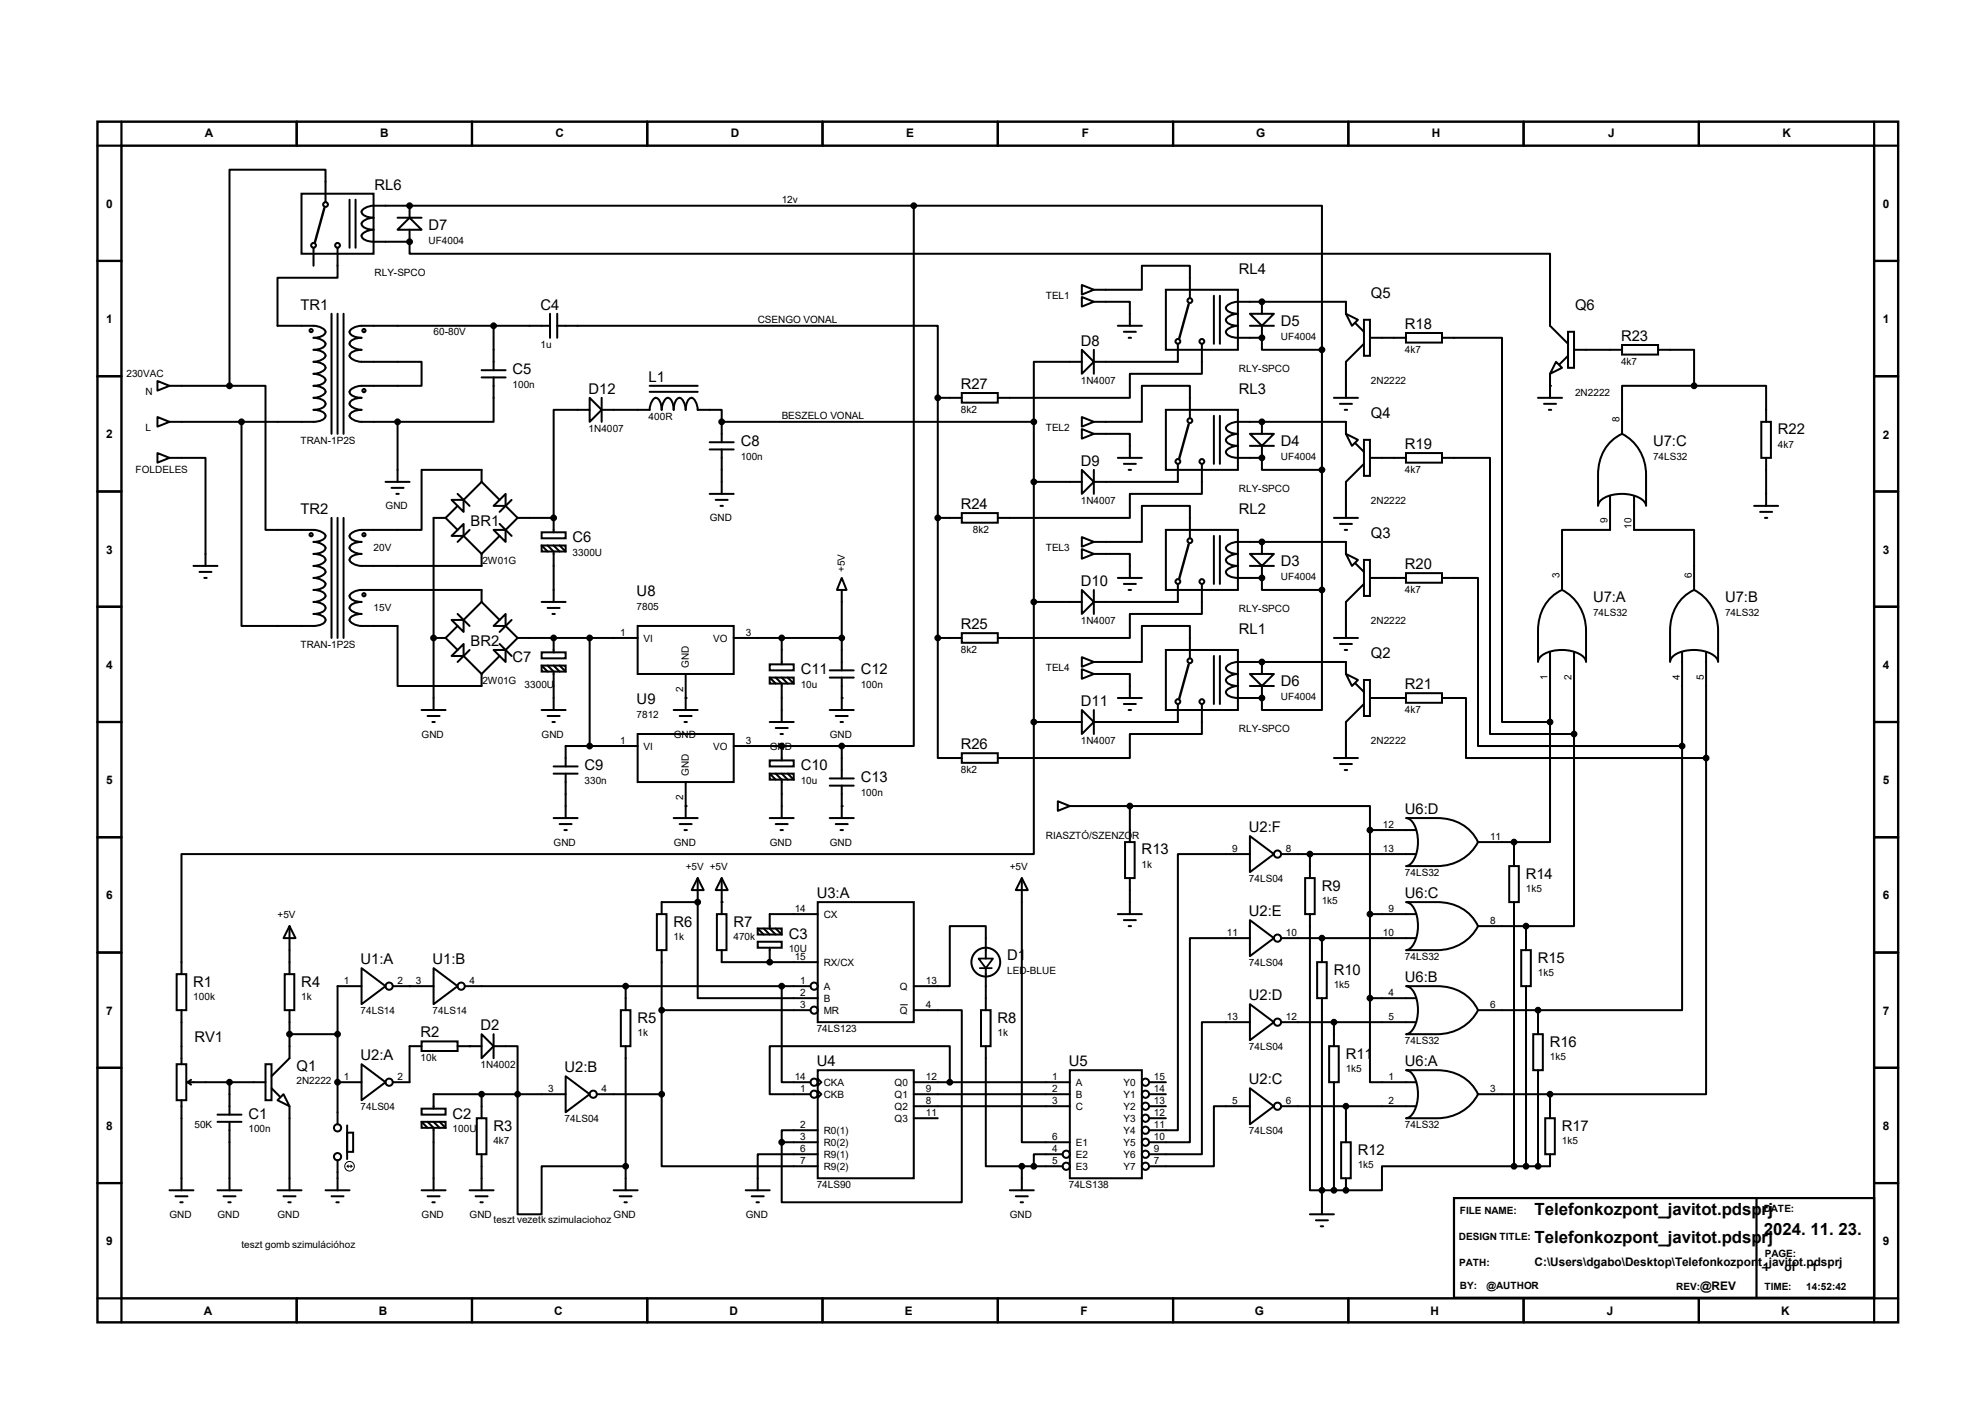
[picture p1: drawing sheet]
<svg xmlns="http://www.w3.org/2000/svg" width="420mm" height="297mm" viewBox="0 0 420 297" stroke-linecap="round" stroke-linejoin="round" font-family="sans-serif">
<path d="M20.6 25.7h381v254h-381zM25.7 30.8h370.8v243.9h-370.8zM68.6 44l-2 7.4M251.5 64.3l-2 7.4M251.5 89.7l-2 7.4M251.5 115.1l-2 7.4M251.5 140.5l-2 7.4" fill="none" stroke="#000" stroke-width=".51"/>
<g fill="none" stroke="#000" stroke-width=".47">
<path d="M25.7 25.7v5.1h-5.1M62.8 25.7v5.1M99.9 25.7v5.1M136.9 25.7v5.1M174 25.7v5.1M211.1 25.7v5.1M248.2 25.7v5.1M285.3 25.7v5.1M322.4 25.7v5.1M359.5 25.7v5.1M396.5 25.7v5.1h5.1M20.6 55.2h5.1"/>
<path d="M396.5 55.2h5.1M20.6 79.6h5.1M396.5 79.6h5.1M20.6 104h5.1M396.5 104h5.1M20.6 128.4h5.1M396.5 128.4h5.1M20.6 152.7h5.1M396.5 152.7h5.1M20.6 177.1h5.1M396.5 177.1h5.1M20.6 201.5h5.1"/>
<path d="M396.5 201.5h5.1M20.6 225.9h5.1M396.5 225.9h5.1M20.6 250.3h5.1M307.6 253.4h88.9v21.1h-88.9zM371.6 253.4v21.1M396.5 250.3h5.1M20.6 274.7h5.1v5M62.8 274.7v5M99.9 274.7v5M136.9 274.7v5M174 274.7v5"/>
<path d="M211.1 274.7v5M248.2 274.7v5M285.3 274.7v5M322.4 274.7v5M359.5 274.7v5M401.6 274.7h-5.1v5"/>
</g>
<g fill="none" stroke="#000" stroke-width=".42">
<path d="M63.8 41h15.2v12.7h-15.2zM66.3 52.4v3.8M68.9 42.8v-6.9h-20.3v45.7M71.4 52.4v6.4h-12.7v10.1h7.6a2.69 2.69 0 0 1 2.6 1.3 2.31 2.31 0 0 1-2.6 1.3 2.69 2.69 0 0 1 2.6 1.2 2.31 2.31 0 0 1-2.6 1.3 2.31 2.31 0 0 1 2.6 1.3 2.69 2.69 0 0 1-2.6 1.2 2.31 2.31 0 0 1 2.6 1.3 2.69 2.69 0 0 1-2.6 1.3 2.69 2.69 0 0 1 2.6 1.2 2.31 2.31 0 0 1-2.6 1.3 2.31 2.31 0 0 1 2.6 1.3 2.69 2.69 0 0 1-2.6 1.3 2.31 2.31 0 0 1 2.6 1.2 2.31 2.31 0 0 1-2.6 1.3 2.31 2.31 0 0 1 2.6 1.3 2.31 2.31 0 0 1-2.6 1.2h-30.4M74 42.2v10.2M75.2 42.2v10.2M84.1 46.1h5.1M86.7 46.1l2.5 2.5h-5.1zM86.7 51.1v2.6h241.3v15.2l3.8 3.8M86.7 43.5v2.6M86.7 48.6v2.5M193.3 43.5h86.4v30.5"/>
<path d="M193.3 43.5v114.3h-15.2M193.3 43.5h-114.3a2.69 2.69 0 0 0-2.5 1.3 2.31 2.31 0 0 0 2.5 1.3 2.69 2.69 0 0 0-2.5 1.2 2.31 2.31 0 0 0 2.5 1.3 2.69 2.69 0 0 0-2.5 1.3 2.31 2.31 0 0 0 2.5 1.2h7.7M70.1 66.4v25.4M71.4 66.4v25.4M72.7 66.4v25.4M101.9 79.8h5.1M101.9 78.3h5.1M104.4 79.8v9.4h-20.3M104.4 68.9v9.4M116.4 68.9h-39.9a2.69 2.69 0 0 0-2.5 1.3 2.31 2.31 0 0 0 2.5 1.3 2.31 2.31 0 0 0-2.5 1.2 2.69 2.69 0 0 0 2.5 1.3 2.31 2.31 0 0 0-2.5 1.3 2.69 2.69 0 0 0 2.5 1.2h12.7v5.1h-12.7a2.69 2.69 0 0 0-2.5 1.3 2.31 2.31 0 0 0 2.5 1.3 2.31 2.31 0 0 0-2.5 1.2 2.69 2.69 0 0 0 2.5 1.3 2.31 2.31 0 0 0-2.5 1.3 2.69 2.69 0 0 0 2.5 1.2h7.6M116.4 66.4v5.1M117.9 68.9h80.5v15.3"/>
<path d="M117.9 66.4v5.1M228.9 74l2.5 2.5-2.5 2.6zM228.9 60.3l2.5 1-2.5 1zM228.9 62.8l2.5 1-2.5 1.1zM228.9 76.5h-10.2v12.7M231.4 61.3h10.2v-5.1h10.2v6.9M231.4 63.8h7.7v5.1M231.4 74v5.1M236.5 68.9h5.1M237.8 70.2h2.5M238.8 71.5h.5M246.7 61.3h15.2v12.7h-15.2z"/>
<path d="M249.2 72.7v3.8h-17.8M254.3 72.7v6.4h-15.2v5.1h-28M256.8 62.6v10.1M258.1 62.6v10.1M264.5 66.4h5l-2.5 2.5zM264.5 68.9h5M267 71.5v2.5h12.7M267 63.8v2.6M267 68.9v2.6M279.7 74v50.8M284.8 66.4l2.5 1.2-1.3 1.3zM284.8 66.4v-2.6h-22.9a2.69 2.69 0 0 0-2.5 1.3 2.31 2.31 0 0 0 2.5 1.3 2.69 2.69 0 0 0-2.5 1.2 2.31 2.31 0 0 0 2.5 1.3 2.69 2.69 0 0 0-2.5 1.3 2.31 2.31 0 0 0 2.5 1.3h5.1"/>
<path d="M286.8 68.4l1.8 1.8M288.6 67.6h1.3v7.7h-1.3zM288.6 72.7l-3.8 3.8v7.7M289.9 71.5h7.6M297.5 70.4h7.6v2.1h-7.6zM305.1 71.5h12.7v81.2h10.2M328 79.1v5.1M329.2 76.5l1.3 1.3-2.5 1.3zM331.8 70.2h1.2v7.6h-1.2zM331.8 75.3l-1.8 1.7M333 74h10.2M343.2 73h7.6v2h-7.6z"/>
<path d="M350.8 74h7.6v7.6M33.3 80.6l2.6 1-2.6 1zM33.3 95.8l2.6 1.1-2.6 1zM33.3 88.2l2.6 1-2.6 1.1zM35.9 96.9h7.6v22.8M35.9 81.6h12.7M48.6 81.6h7.6v30.5h10.1a2.69 2.69 0 0 1 2.6 1.3 2.31 2.31 0 0 1-2.6 1.2 2.69 2.69 0 0 1 2.6 1.3 2.31 2.31 0 0 1-2.6 1.3 2.31 2.31 0 0 1 2.6 1.2 2.69 2.69 0 0 1-2.6 1.3 2.31 2.31 0 0 1 2.6 1.3 2.69 2.69 0 0 1-2.6 1.3 2.69 2.69 0 0 1 2.6 1.2 2.31 2.31 0 0 1-2.6 1.3 2.31 2.31 0 0 1 2.6 1.3 2.69 2.69 0 0 1-2.6 1.2 2.31 2.31 0 0 1 2.6 1.3 2.31 2.31 0 0 1-2.6 1.3 2.31 2.31 0 0 1 2.6 1.2 2.31 2.31 0 0 1-2.6 1.3h-15.2v-43.2M84.1 89.2v12.7M124.8 84.2l2.5 2.5-2.5 2.5zM124.8 86.7h-7.7v22.9M127.3 86.7h10.2a2.69 2.69 0 0 1 1.2-2.5 2.31 2.31 0 0 1 1.3 2.5 2.69 2.69 0 0 1 1.3-2.5 2.31 2.31 0 0 1 1.2 2.5 2.31 2.31 0 0 1 1.3-2.5 2.69 2.69 0 0 1 1.3 2.5 2.31 2.31 0 0 1 1.2-2.5 2.69 2.69 0 0 1 1.3 2.5h5.1v2.5M127.3 84.2v5"/>
<path d="M137.5 81.6h10.1M137.5 82.9h10.1M150.2 95.1h5M150.2 93.6h5M152.7 89.2h66M152.7 89.2v4.4M152.7 95.1v9.4M198.4 84.2v50.8M198.4 84.2h5.1M203.5 83.1h7.6v2.1h-7.6zM218.7 89.2v63.5M228.9 99.4l2.5 2.5-2.5 2.6z"/>
<path d="M228.9 88.2l2.5 1-2.5 1.1zM228.9 90.8l2.5 1-2.5 1zM231.4 91.8h7.7v5.1M231.4 99.4v5.1M236.5 96.9h5.1M237.8 98.1h2.5M238.8 99.4h.5M246.7 86.7h15.2v12.7h-15.2zM249.2 98.1v3.8h-17.8M251.8 88.5v-6.9h-10.2v7.6h-10.2M254.3 98.1v6.4h-15.2v5.1h-28M256.8 88v10.1"/>
<path d="M258.1 88v10.1M264.5 91.8h5l-2.5 2.5zM264.5 94.3h5M267 96.9v2.5h12.7M267 89.2v2.6M267 94.3v2.6M282.2 84.2h5.1M283.5 85.4h2.5M284.5 86.7h.5M284.8 91.8l2.5 1.2-1.3 1.3zM284.8 91.8v-2.6h-22.9a2.69 2.69 0 0 0-2.5 1.3 2.31 2.31 0 0 0 2.5 1.3 2.69 2.69 0 0 0-2.5 1.2 2.31 2.31 0 0 0 2.5 1.3 2.69 2.69 0 0 0-2.5 1.3 2.31 2.31 0 0 0 2.5 1.3h5.1M286.8 93.8l1.8 1.8"/>
<path d="M288.6 93h1.3v7.7h-1.3zM288.6 98.1l-3.8 3.8v7.7M289.9 96.9h7.6M297.5 95.8h7.6v2.1h-7.6zM305.1 96.9h10.2v58.4h17.7M325.4 84.2h5.1M326.7 85.4h2.5M327.7 86.7h.5M340.8 93.4l1.5-1.2 .9-.4a9.5 9.5 0 0 1 5.1 8.6v6.6a3.5 3.5 0 0 0-3.1-2.3 7.3 7.3 0 0 0-6.7 1.4l-.4 .9v-6.6a9.7 9.7 0 0 1 2.7-7zM358.4 81.6h-15.2v10.2M358.4 81.6h15.3v7.6M372.7 89.2h2v7.7h-2z"/>
<path d="M373.7 96.9v10.1M40.9 119.7h5.1M70.1 109.6v25.4M71.4 109.6v25.4M72.7 109.6v25.4M81.6 101.9h5.1M82.8 103.2h2.6M83.9 104.5h.5M94.3 109.6h-2.6v40.6M94.3 109.6l2.5 2.5M95.5 105.7h2.6v2.6zM95.5 113.4l2.6-2.6v2.6z"/>
<path d="M96.8 104.5l2.6 2.5M96.8 107l-2.5 2.6M98.1 113.4l3.8 3.8M99.4 112.1l-2.6 2.5M101.9 101.9v-2.5h-12.7v12.7h-12.7a2.69 2.69 0 0 0-2.5 1.3 2.31 2.31 0 0 0 2.5 1.2 2.31 2.31 0 0 0-2.5 1.3 2.69 2.69 0 0 0 2.5 1.3 2.31 2.31 0 0 0-2.5 1.2 2.69 2.69 0 0 0 2.5 1.3h25.4v-2.5M101.9 101.9l-3.8 3.8M101.9 101.9l3.8 3.8M104.4 112.1h2.6v2.5zM105.7 110.8l2.5 2.6M105.7 113.4l-3.8 3.8M107 104.5v2.5h-2.6zM107 107l2.5 2.6"/>
<path d="M108.2 105.7l-2.5 2.6M109.5 109.6h7.6M109.5 109.6l-2.5 2.5M114.6 112.6h5.1v1.3h-5.1zM114.6 115.4h5.1v1.3h-5.1zM114.6 115.4l1.3 1.3M115.9 115.4l1.2 1.3v10.6M117.1 109.6v3M117.1 115.4l1.3 1.3M118.4 115.4l1.3 1.3M150.2 104.5h5M151.4 105.7h2.6"/>
<path d="M152.4 107h.6M198.4 109.6h5.1M203.5 108.5h7.6v2.1h-7.6zM218.7 101.9h10.2M228.9 113.6l2.5 1-2.5 1.1zM228.9 116.2l2.5 1-2.5 1zM231.4 117.2h7.7v5.1M246.7 112.1h15.2v12.7h-15.2zM251.8 113.9v-6.9h-10.2v7.6h-10.2M256.8 113.4v10.1M258.1 113.4v10.1M264.5 117.2h5l-2.5 2.5z"/>
<path d="M264.5 119.7h5M267 114.6v2.6M267 119.7v2.6M282.2 109.6h5.1M283.5 110.8h2.5M284.5 112.1h.5M284.8 117.2l2.5 1.2-1.3 1.3zM284.8 117.2v-2.6h-22.9a2.69 2.69 0 0 0-2.5 1.3 2.31 2.31 0 0 0 2.5 1.3 2.69 2.69 0 0 0-2.5 1.2 2.31 2.31 0 0 0 2.5 1.3 2.69 2.69 0 0 0-2.5 1.3 2.31 2.31 0 0 0 2.5 1.3h5.1M286.8 119.2l1.8 1.8M288.6 118.4h1.3v7.7h-1.3zM340.7 105v7.1h-10.2v12.7M345.7 105v7.1h12.7v12.7"/>
<path d="M371.1 107h5.1M372.4 108.3h2.5M373.4 109.6h.5M42.2 121h2.5M43.2 122.3h.5M91.7 135h2.6M94.3 135l2.5 2.5M95.5 131.1h2.6v2.6zM95.5 138.8l2.6-2.6v2.6zM96.8 129.9l2.6 2.5M96.8 132.4l-2.5 2.6M98.1 138.8l3.8 3.8"/>
<path d="M99.4 137.5l-2.6 2.5M101.9 127.3v-2.5h-25.4a2.69 2.69 0 0 0-2.5 1.3 2.31 2.31 0 0 0 2.5 1.2 2.31 2.31 0 0 0-2.5 1.3 2.69 2.69 0 0 0 2.5 1.3 2.31 2.31 0 0 0-2.5 1.2 2.69 2.69 0 0 0 2.5 1.3h7.6v12.7h17.8v-2.5M101.9 127.3l-3.8 3.8M101.9 127.3l3.8 3.8M104.4 137.5h2.6v2.5zM104.4 132.4l2.6-2.5v2.5zM105.7 136.2l2.5 2.6M105.7 138.8l-3.8 3.8M107 132.4l2.5 2.6M108.2 131.1l-2.5 2.6M109.5 135h25.4M109.5 135l-2.5 2.5"/>
<path d="M114.6 138h5.1v1.3h-5.1zM114.6 127.3h5.1M115.9 128.6h2.5M116.9 129.9h.5M117.1 135v3M124.8 135v22.8M134.9 132.4h20.3v10.2h-20.3zM155.2 135h22.9M165.4 135v5.5M178.1 122.3l1 2.5h-2zM178.1 124.8v17M198.4 135v25.4h5.1"/>
<path d="M198.4 135h5.1M203.5 133.9h7.6v2.1h-7.6zM218.7 127.3h10.2M228.9 124.8l2.5 2.5-2.5 2.6zM228.9 139l2.5 1-2.5 1.1zM231.4 124.8v5.1M236.5 122.3h5.1M237.8 123.5h2.5M238.8 124.8h.5M246.7 137.5h15.2v12.7h-15.2zM249.2 123.5v3.8h-17.8M251.8 139.3v-6.9h-10.2v7.6h-10.2"/>
<path d="M254.3 123.5v6.4h-15.2v5.1h-28M256.8 138.8v10.1M258.1 138.8v10.1M267 122.3v2.5h12.7M279.7 124.8v25.4h-12.7v-2.5M282.2 135h5.1M283.5 136.2h2.5M284.5 137.5h.5M288.6 123.5l-3.8 3.8v7.7M289.9 122.3h7.6M297.5 121.2h7.6v2.1h-7.6zM305.1 122.3h7.6v35.5h43.2"/>
<path d="M328 138v14.7M328.1 126.4l1.5-1.1 .9-.5a9.5 9.5 0 0 1 5.1 8.6v6.6a3.5 3.5 0 0 0-3.1-2.3 7.3 7.3 0 0 0-6.7 1.4l-.4 .9v-6.6a9.7 9.7 0 0 1 2.7-7zM333 138v17.3M355.9 138v19.8M356.1 126.4l1.5-1.1 .8-.5a9.5 9.5 0 0 1 5.1 8.6v6.6a3.5 3.5 0 0 0-3.1-2.3 7.3 7.3 0 0 0-6.7 1.4l-.3 .9v-6.6a9.7 9.7 0 0 1 2.7-7zM361 138v22.4M89.2 150.2h5.1M90.5 151.5h2.5M91.5 152.7h.5M114.6 140.8h5.1v1.3h-5.1zM114.6 150.2h5.1M114.6 140.8l1.3 1.3"/>
<path d="M115.9 140.8l1.2 1.3v8.1M115.9 151.5h2.5M116.9 152.7h.5M117.1 140.8l1.3 1.3M118.4 140.8l1.3 1.3M134.9 155.3h20.3v10.1h-20.3zM134.9 157.8h-15.2v4.3M142.5 150.2h5.1M143.8 151.5h2.5M144.8 152.7h.5M145.1 142.6v7.6M155.2 157.8h22.9"/>
<path d="M162.9 140.5h5v1.3h-5zM162.9 143.3h5v1.3h-5zM162.9 152.7h5M162.9 143.3l1.2 1.3M164.1 143.3l1.3 1.3v8.1M164.1 154h2.6M165.1 155.3h.6M165.4 157.8v3.1M165.4 143.3l1.3 1.3M166.7 143.3l1.2 1.3M175.6 150.2h5M175.6 143.3h5"/>
<path d="M175.6 141.8h5M176.8 151.5h2.6M177.8 152.7h.6M178.1 143.3v6.9M178.1 157.8v6.9M203.5 159.3h7.6v2.1h-7.6zM218.7 152.7v28h-180.3v25.4M218.7 152.7h10.2M228.9 150.2l2.5 2.5-2.5 2.6zM228.9 141.6l2.5 1-2.5 1zM231.4 142.6h7.7v5.1M231.4 150.2v5.1"/>
<path d="M236.5 147.7h5.1M237.8 148.9h2.5M238.8 150.2h.5M249.2 148.9v3.8h-17.8M254.3 148.9v6.4h-15.2v5.1h-28M264.5 142.6h5l-2.5 2.5zM264.5 145.1h5M267 140v2.6M267 145.1v2.6M284.8 142.6l2.5 1.2-1.3 1.3zM284.8 142.6v-2.6h-22.9a2.69 2.69 0 0 0-2.5 1.3 2.31 2.31 0 0 0 2.5 1.3 2.69 2.69 0 0 0-2.5 1.2 2.31 2.31 0 0 0 2.5 1.3 2.69 2.69 0 0 0-2.5 1.3 2.31 2.31 0 0 0 2.5 1.3h5.1M286.8 144.6l1.8 1.8"/>
<path d="M288.6 143.8h1.3v7.7h-1.3zM288.6 148.9l-3.8 3.8v7.7M289.9 147.7h7.6M297.5 146.6h7.6v2.1h-7.6zM305.1 147.7h5.1v12.7h50.8M328 152.7v25.4h-7.7M333 155.3v40.6h-10.1M355.9 157.8v55.9h-30.5M117.1 162.1h5.1M117.1 163.7h5.1M117.1 173.1h5.1M118.4 174.3h2.5"/>
<path d="M119.4 175.6h.5M119.7 163.7v9.4M142.5 173.1h5.1M143.8 174.3h2.5M144.8 175.6h.5M145.1 165.4v7.7M162.9 160.9h5v1.2h-5zM162.9 163.7h5v1.2h-5zM162.9 173.1h5M162.9 163.7l1.2 1.2M164.1 163.7l1.3 1.2v8.2M164.1 174.3h2.6"/>
<path d="M165.1 175.6h.6M165.4 163.7l1.3 1.2M166.7 163.7l1.2 1.2M175.6 173.1h5M175.6 166.2h5M175.6 164.7h5M176.8 174.3h2.6M177.8 175.6h.6M178.1 166.2v6.9M223.8 169.5l2.6 1-2.6 1zM226.4 170.5h12.7M238 178.1h2.1v7.7h-2.1z"/>
<path d="M239.1 170.5h50.8v5.1M239.1 170.5v7.6M264.5 176.9l5 3.8-5 3.8zM282.2 160.4h5.1M283.5 161.6h2.5M284.5 162.9h.5M289.9 175.6v35.6M289.9 175.6h9.6M297.5 173.1h6.6a9.2 9.2 0 0 1 8.6 5 9.5 9.5 0 0 1-8.6 5.1h-6.6a3.5 3.5 0 0 0 2.3-3.1 7.3 7.3 0 0 0-1.4-6.7zM312.7 178.1h7.6M320.3 178.1v5.1M361 160.4v71.1h-33"/>
<path d="M61.3 195.9l1.2 2.6h-2.5zM61.3 195.9v10.2M139 193.4h2v7.6h-2zM147.6 185.8l1.3 2.5h-2.6zM147.6 190.8v20.4h25.4M147.6 190.8h-7.6v2.6M147.6 185.8v5M151.7 193.4h2v7.6h-2zM152.7 185.8l1.3 2.5h-2.6zM152.7 185.8v7.6M160.3 199.2h5.1v1.3h-5.1zM160.3 196.4h5.1v1.3h-5.1z"/>
<path d="M160.3 196.4l1.3 1.3M161.6 196.4l1.3 1.3M164.1 196.4l1.3 1.3M173 190.8h20.3v25.4h-20.3zM173 193.4h-10.1v3l1.2 1.3M216.2 185.8l1.3 2.5h-2.6zM216.2 185.8v55.8h10.2M236.5 193.4h5.1M237.8 194.6h2.5M238.8 195.9h.5M239.1 185.8v7.6M264.5 194.6l5 3.9-5 3.8z"/>
<path d="M264.5 198.5h-12.7v43.1h-8.7M264.5 180.7h-15.3v58.4h-6.1M271.1 180.7h28.4M271.1 198.5h28.4M276.1 185.8h2.1v7.6h-2.1zM277.2 193.4v58.4h7.6M277.2 180.7v5.1M279.7 198.5v5M289.9 193.4h9.6M297.5 190.8h6.6a9.2 9.2 0 0 1 8.6 5.1 9.5 9.5 0 0 1-8.6 5.1h-6.6a3.5 3.5 0 0 0 2.3-3.1 7.3 7.3 0 0 0-1.4-6.7zM312.7 195.9h10.2M319.3 183.2h2.1v7.6h-2.1z"/>
<path d="M320.3 190.8v55.9M322.9 195.9v5.1M37.4 206.1h2v7.6h-2zM38.4 213.7v11.4M60.2 206.1h2.1v7.6h-2.1zM61.3 213.7v10.2l-3.9 3.8M61.3 218.8h10.1M76.5 204.8l5.1 3.8-5.1 3.8zM76.5 208.6h-5.1v29.2M83.1 208.6h8.6M91.7 204.8l5.1 3.8-5.1 3.8zM98.3 208.6h73.2"/>
<path d="M101.9 218.8l2.5 2.5-2.5 2.6zM104.4 218.8v5.1M131.4 213.7h2v7.6h-2zM132.4 208.6v5.1M140 213.7h31.5M140 201v30.5M152.7 201v2.5h20.3M162.9 200.5v3M165.4 208.6v20.3h6.1M193.3 213.7h10.2v40.6h-38.1v-12.7M207.6 213.7h2v7.6h-2zM208.6 202.8v-6.9h-7.6v12.7h-7.7"/>
<path d="M208.6 204.8v8.9M264.5 212.4l5 3.8-5 3.8zM264.5 216.2h-10.2v28h-11.2M271.1 216.2h28.4M278.7 203.5h2v7.7h-2zM279.7 211.2v45.7M282.2 216.2v5.1M289.9 211.2v17.7h9.6M289.9 211.2h9.6M297.5 208.6h6.6a9.2 9.2 0 0 1 8.6 5.1 9.5 9.5 0 0 1-8.6 5.1h-6.6a3.5 3.5 0 0 0 2.3-3.1 7.3 7.3 0 0 0-1.4-6.7zM312.7 213.7h12.7M321.9 201h2v7.6h-2z"/>
<path d="M322.9 208.6v38.1M324.4 218.8h2v7.6h-2zM325.4 213.7v5.1M37.4 225.1h2v7.6h-2zM38.4 232.7v19.1M39.7 228.9h16.5M39.7 228.9l.7 .5M40.4 228.4l-.7 .5M46 237.3h5.1M46 235.8h5.1M48.6 228.9v6.9M48.6 237.3v14.5"/>
<path d="M56.2 225.1h1.2v7.6h-1.2zM57.4 230.2l1.8 1.8M58.7 232.7l1.3-1.2 1.3 2.5zM61.3 234v17.8M71.4 228.9h5.1M73.4 239.6h1.3v4.1h-1.3zM73.4 238.1v7.1M76.5 225.1l5.1 3.8-5.1 3.8zM89.2 220.3h7.6v2h-7.6zM89.2 234.5h5.1v1.3h-5.1zM89.2 237.3h5.1v1.3h-5.1zM89.2 221.3h-2.5v7.6h-3.6"/>
<path d="M89.2 237.3l1.3 1.3M90.5 237.3l1.2 1.3v13.2M91.7 237.3l1.3 1.3M93 237.3l1.3 1.3M96.8 221.3h5.1M100.9 236.6h2v7.6h-2zM101.9 231.5v5.1M104.4 221.3h5.1v35.6h5.1v-10.2h17.8M119.7 227.7l5.1 3.8-5.1 3.8zM119.7 231.5h-28v3M126.3 231.5h13.7M132.4 221.3v30.5"/>
<path d="M140 231.5v15.2h33M173 226.4h20.3v22.9h-20.3zM173 228.2l.8 .7-.8 .8zM173 230.7l.8 .8-.8 .7zM173 239.1h-7.6v2.5M193.3 228.9h33.1M193.3 231.5h33.1M193.3 234h33.1M193.3 236.6h5.1M201 228.9v-7.6h-38.1v10.2h8.6M208.6 221.3v25.4h7.6M226.4 226.4h15.2v22.9h-15.2z"/>
<path d="M243.1 228.9h3.6M243.1 231.5h3.6M243.1 234h3.6M243.1 236.6h3.6M264.5 230.2l5 3.8-5 3.8zM264.5 234h-7.7v12.7h-13.7M271.1 234h28.4M281.2 221.3h2.1v7.6h-2.1zM282.2 228.9v22.9M284.8 234v7.6M297.5 226.4h6.6a9.2 9.2 0 0 1 8.6 5.1 9.5 9.5 0 0 1-8.6 5.1h-6.6a3.5 3.5 0 0 0 2.3-3.1 7.3 7.3 0 0 0-1.4-6.7zM312.7 231.5h15.3"/>
<path d="M325.4 226.4v20.3M326.9 236.6h2.1v7.6h-2.1zM328 231.5v5.1M35.9 251.8h5M37.1 253.1h2.6M38.1 254.3h.6M46 251.8h5.1M47.3 253.1h2.5M48.3 254.3h.5M58.7 251.8h5.1M60 253.1h2.5M61 254.3h.5"/>
<path d="M68.9 251.8h5.1M70.1 253.1h2.6M71.2 254.3h.5M71.4 245.4v6.4M89.2 251.8h5.1M90.5 253.1h2.5M91.5 254.3h.5M99.4 251.8h5M100.6 253.1h2.6M101.6 254.3h.6M101.9 244.2v7.6M129.8 251.8h5.1"/>
<path d="M131.1 253.1h2.5M132.1 254.3h.5M157.8 251.8h5.1M159 253.1h2.6M160.1 254.3h.5M165.4 241.6h7.6M173 244.2h-12.7v7.6M213.7 251.8h5M214.9 253.1h2.6M215.9 254.3h.6M216.2 246.7h8.6M216.2 246.7v5.1"/>
<path d="M224.8 244.2h-6.1v2.5M277.2 256.9h5M278.4 258.1h2.6M279.4 259.4h.6M283.8 241.6h2v7.7h-2zM284.8 249.3v2.5M320.3 246.7h-27.9v5.1h-7.6M328 244.2v2.5h-7.7"/>
<circle cx="66.3" cy="51.9" r=".51"/>
<circle cx="68.9" cy="43.3" r=".51"/>
<circle cx="71.4" cy="51.9" r=".51"/>
<circle cx="65.8" cy="69.9" r=".34"/>
<circle cx="77" cy="69.9" r=".34"/>
<circle cx="249.2" cy="72.2" r=".51"/>
<circle cx="251.8" cy="63.6" r=".51"/>
<circle cx="254.3" cy="72.2" r=".51"/>
<circle cx="77" cy="82.6" r=".34"/>
<circle cx="249.2" cy="97.6" r=".51"/>
<circle cx="251.8" cy="89" r=".51"/>
<circle cx="254.3" cy="97.6" r=".51"/>
<circle cx="65.8" cy="113.1" r=".34"/>
<circle cx="77" cy="113.1" r=".34"/>
<circle cx="251.8" cy="114.4" r=".51"/>
<circle cx="77" cy="125.8" r=".34"/>
<circle cx="249.2" cy="123" r=".51"/>
<circle cx="251.8" cy="139.8" r=".51"/>
<circle cx="254.3" cy="123" r=".51"/>
<circle cx="249.2" cy="148.4" r=".51"/>
<circle cx="254.3" cy="148.4" r=".51"/>
<circle cx="270.3" cy="198.5" r=".76"/>
<circle cx="270.3" cy="180.7" r=".76"/>
<circle cx="82.3" cy="208.6" r=".76"/>
<circle cx="97.6" cy="208.6" r=".76"/>
<circle cx="172.3" cy="213.7" r=".76"/>
<circle cx="172.3" cy="208.6" r=".76"/>
<circle cx="208.6" cy="203.5" r="3"/>
<circle cx="270.3" cy="216.2" r=".76"/>
<circle cx="71.4" cy="238.6" r=".76"/>
<circle cx="82.3" cy="228.9" r=".76"/>
<circle cx="125.5" cy="231.5" r=".76"/>
<circle cx="172.3" cy="228.9" r=".76"/>
<circle cx="172.3" cy="231.5" r=".76"/>
<circle cx="242.4" cy="239.1" r=".76"/>
<circle cx="242.4" cy="231.5" r=".76"/>
<circle cx="242.4" cy="236.6" r=".76"/>
<circle cx="242.4" cy="234" r=".76"/>
<circle cx="242.4" cy="228.9" r=".76"/>
<circle cx="270.3" cy="234" r=".76"/>
<circle cx="71.4" cy="244.7" r=".76"/>
<circle cx="225.6" cy="244.2" r=".76"/>
<circle cx="225.6" cy="246.7" r=".76"/>
<circle cx="242.4" cy="244.2" r=".76"/>
<circle cx="242.4" cy="246.7" r=".76"/>
<circle cx="242.4" cy="241.6" r=".76"/>
</g>
<g fill="#000">
<circle cx="86.7" cy="43.5" r=".21"/>
<circle cx="86.7" cy="51.1" r=".21"/>
<circle cx="267" cy="63.8" r=".21"/>
<circle cx="267" cy="71.5" r=".21"/>
<circle cx="84.1" cy="89.2" r=".21"/>
<circle cx="152.7" cy="89.2" r=".21"/>
<circle cx="267" cy="89.2" r=".21"/>
<circle cx="267" cy="96.9" r=".21"/>
<circle cx="328" cy="81.6" r=".21"/>
<circle cx="117.1" cy="109.6" r=".21"/>
<circle cx="267" cy="114.6" r=".21"/>
<circle cx="91.7" cy="135" r=".21"/>
<circle cx="117.1" cy="135" r=".21"/>
<circle cx="267" cy="122.3" r=".21"/>
<circle cx="145.1" cy="147.7" r=".21"/>
<circle cx="165.4" cy="157.8" r=".21"/>
<circle cx="178.1" cy="147.7" r=".21"/>
<circle cx="267" cy="140" r=".21"/>
<circle cx="267" cy="147.7" r=".21"/>
<circle cx="145.1" cy="170.5" r=".21"/>
<circle cx="178.1" cy="170.5" r=".21"/>
<circle cx="147.6" cy="190.8" r=".21"/>
<circle cx="152.7" cy="190.8" r=".21"/>
<circle cx="86.7" cy="208.6" r=".21"/>
<circle cx="162.9" cy="203.5" r=".21"/>
<circle cx="71.4" cy="228.9" r=".21"/>
<circle cx="99.4" cy="221.3" r=".21"/>
<circle cx="284.8" cy="251.8" r=".21"/>
</g>
<g fill="#000" stroke="#000" stroke-width=".42">
<circle cx="86.7" cy="51.1" r=".51"/>
<circle cx="86.7" cy="43.5" r=".51"/>
<circle cx="193.3" cy="43.5" r=".51"/>
<circle cx="104.4" cy="68.9" r=".51"/>
<circle cx="267" cy="71.5" r=".51"/>
<circle cx="267" cy="63.8" r=".51"/>
<circle cx="279.7" cy="74" r=".51"/>
<circle cx="48.6" cy="81.6" r=".51"/>
<circle cx="51.1" cy="89.2" r=".51"/>
<circle cx="84.1" cy="89.2" r=".51"/>
<circle cx="152.7" cy="89.2" r=".51"/>
<circle cx="198.4" cy="84.2" r=".51"/>
<circle cx="218.7" cy="89.2" r=".51"/>
<circle cx="267" cy="96.9" r=".51"/>
<circle cx="267" cy="89.2" r=".51"/>
<circle cx="279.7" cy="99.4" r=".51"/>
<circle cx="358.4" cy="81.6" r=".51"/>
<circle cx="117.1" cy="109.6" r=".51"/>
<circle cx="198.4" cy="109.6" r=".51"/>
<circle cx="218.7" cy="101.9" r=".51"/>
<circle cx="267" cy="114.6" r=".51"/>
<circle cx="91.7" cy="135" r=".51"/>
<circle cx="117.1" cy="135" r=".51"/>
<circle cx="124.8" cy="135" r=".51"/>
<circle cx="165.4" cy="135" r=".51"/>
<circle cx="178.1" cy="135" r=".51"/>
<circle cx="198.4" cy="135" r=".51"/>
<circle cx="218.7" cy="127.3" r=".51"/>
<circle cx="267" cy="122.3" r=".51"/>
<circle cx="279.7" cy="124.8" r=".51"/>
<circle cx="124.8" cy="157.8" r=".51"/>
<circle cx="165.4" cy="157.8" r=".51"/>
<circle cx="178.1" cy="157.8" r=".51"/>
<circle cx="218.7" cy="152.7" r=".51"/>
<circle cx="267" cy="140" r=".51"/>
<circle cx="267" cy="147.7" r=".51"/>
<circle cx="328" cy="152.7" r=".51"/>
<circle cx="333" cy="155.3" r=".51"/>
<circle cx="355.9" cy="157.8" r=".51"/>
<circle cx="239.1" cy="170.5" r=".51"/>
<circle cx="289.9" cy="175.6" r=".51"/>
<circle cx="320.3" cy="178.1" r=".51"/>
<circle cx="361" cy="160.4" r=".51"/>
<circle cx="147.6" cy="190.8" r=".51"/>
<circle cx="277.2" cy="180.7" r=".51"/>
<circle cx="279.7" cy="198.5" r=".51"/>
<circle cx="289.9" cy="193.4" r=".51"/>
<circle cx="322.9" cy="195.9" r=".51"/>
<circle cx="61.3" cy="218.8" r=".51"/>
<circle cx="71.4" cy="218.8" r=".51"/>
<circle cx="132.4" cy="208.6" r=".51"/>
<circle cx="140" cy="213.7" r=".51"/>
<circle cx="162.9" cy="203.5" r=".51"/>
<circle cx="165.4" cy="208.6" r=".51"/>
<circle cx="282.2" cy="216.2" r=".51"/>
<circle cx="289.9" cy="211.2" r=".51"/>
<circle cx="325.4" cy="213.7" r=".51"/>
<circle cx="48.6" cy="228.9" r=".51"/>
<circle cx="71.4" cy="228.9" r=".51"/>
<circle cx="101.9" cy="231.5" r=".51"/>
<circle cx="109.5" cy="231.5" r=".51"/>
<circle cx="140" cy="231.5" r=".51"/>
<circle cx="201" cy="228.9" r=".51"/>
<circle cx="284.8" cy="234" r=".51"/>
<circle cx="328" cy="231.5" r=".51"/>
<circle cx="132.4" cy="246.7" r=".51"/>
<circle cx="165.4" cy="241.6" r=".51"/>
<circle cx="216.2" cy="246.7" r=".51"/>
<circle cx="218.7" cy="246.7" r=".51"/>
<circle cx="279.7" cy="251.8" r=".51"/>
<circle cx="282.2" cy="251.8" r=".51"/>
<circle cx="284.8" cy="251.8" r=".51"/>
<circle cx="320.3" cy="246.7" r=".51"/>
<circle cx="322.9" cy="246.7" r=".51"/>
<circle cx="325.4" cy="246.7" r=".51"/>
</g>
<g fill="none" stroke="#000" stroke-width=".21">
<path d="M190.5 212.6h1.6M73.4 246.7h1.1M73.4 246.7l.3 .3M73.7 246.5l-.3 .2M74.2 246.5l.3 .2M74.5 246.7l-.3 .3"/>
<circle cx="74" cy="246.7" r="1.02"/>
</g>
<path d="M207.1 202.8h3l-1.5 2zM207.3 204.8h2.5" fill="none" stroke="#000" stroke-width=".38"/>
<g font-size="3.6">
<text x="324.7" y="257.1">Telefonkozpont_javitot.pdsprj</text>
<text x="324.7" y="262.9">Telefonkozpont_javitot.pdsprj</text>
<text x="373.2" y="261.2">2024. 11. 23.</text>
</g>
<g font-size="3.1">
<text x="79.2" y="40.1">RL6</text>
<text x="90.7" y="48.7">D7</text>
<text x="262.1" y="57.9">RL4</text>
<text x="63.6" y="65.5">TR1</text>
<text x="114.4" y="65.5">C4</text>
<text x="290.1" y="62.9">Q5</text>
<text x="333.2" y="65.5">Q6</text>
<text x="271" y="69">D5</text>
<text x="297.3" y="69.6">R18</text>
<text x="228.7" y="73.1">D8</text>
<text x="343" y="72.1">R23</text>
<text x="108.5" y="79.2">C5</text>
<text x="124.5" y="83.3">D12</text>
<text x="137.2" y="80.7">L1</text>
<text x="203.3" y="82.3">R27</text>
<text x="262.1" y="83.3">RL3</text>
<text x="290.1" y="88.3">Q4</text>
<text x="156.7" y="94.4">C8</text>
<text x="271" y="94.4">D4</text>
<text x="297.3" y="95">R19</text>
<text x="349.8" y="94.4">U7:C</text>
<text x="376.2" y="91.9">R22</text>
<text x="228.7" y="98.5">D9</text>
<text x="203.3" y="107.7">R24</text>
<text x="63.6" y="108.7">TR2</text>
<text x="99.6" y="111.2">BR1</text>
<text x="262.1" y="108.7">RL2</text>
<text x="290.1" y="113.7">Q3</text>
<text x="121.2" y="114.7">C6</text>
<text x="271" y="119.8">D3</text>
<text x="228.7" y="123.9">D10</text>
<text x="297.3" y="120.4">R20</text>
<text x="134.7" y="126.2">U8</text>
<text x="337.1" y="127.4">U7:A</text>
<text x="365" y="127.4">U7:B</text>
<text x="99.6" y="136.6">BR2</text>
<text x="203.3" y="133.1">R25</text>
<text x="262.1" y="134.1">RL1</text>
<text x="108.5" y="140.1">C7</text>
<text x="169.4" y="142.7">C11</text>
<text x="182.1" y="142.7">C12</text>
<text x="290.1" y="139.1">Q2</text>
<text x="134.7" y="149">U9</text>
<text x="228.7" y="149.3">D11</text>
<text x="271" y="145.2">D6</text>
<text x="297.3" y="145.8">R21</text>
<text x="203.3" y="158.5">R26</text>
<text x="123.7" y="163">C9</text>
<text x="169.4" y="163">C10</text>
<text x="182.1" y="165.5">C13</text>
<text x="297.3" y="172.2">U6:D</text>
<text x="264.2" y="176">U2:F</text>
<text x="241.6" y="180.8">R13</text>
<text x="322.8" y="185.8">R14</text>
<text x="172.8" y="189.9">U3:A</text>
<text x="279.7" y="188.4">R9</text>
<text x="297.3" y="189.9">U6:C</text>
<text x="142.5" y="196">R6</text>
<text x="155.2" y="196">R7</text>
<text x="264.2" y="193.8">U2:E</text>
<text x="76.3" y="203.9">U1:A</text>
<text x="91.5" y="203.9">U1:B</text>
<text x="166.9" y="198.5">C3</text>
<text x="213.1" y="203.1">D1</text>
<text x="325.4" y="203.6">R15</text>
<text x="40.9" y="208.7">R1</text>
<text x="63.8" y="208.7">R4</text>
<text x="282.2" y="206.2">R10</text>
<text x="297.3" y="207.7">U6:B</text>
<text x="264.2" y="211.5">U2:D</text>
<text x="41.1" y="220.4">RV1</text>
<text x="89" y="219.4">R2</text>
<text x="101.7" y="217.9">D2</text>
<text x="134.9" y="216.3">R5</text>
<text x="211.1" y="216.3">R8</text>
<text x="327.9" y="221.4">R16</text>
<text x="62.7" y="226.5">Q1</text>
<text x="76.3" y="224.2">U2:A</text>
<text x="119.5" y="226.8">U2:B</text>
<text x="172.8" y="225.5">U4</text>
<text x="226.1" y="225.5">U5</text>
<text x="284.7" y="223.9">R11</text>
<text x="297.3" y="225.5">U6:A</text>
<text x="264.2" y="229.3">U2:C</text>
<text x="52.6" y="236.6">C1</text>
<text x="95.8" y="236.6">C2</text>
<text x="104.4" y="239.2">R3</text>
<text x="330.5" y="239.2">R17</text>
<text x="287.3" y="244.3">R12</text>
</g>
<g font-size="2.5">
<text x="43.3" y="29">A</text>
<text x="80.4" y="29">B</text>
<text x="117.5" y="29">C</text>
<text x="154.6" y="29">D</text>
<text x="191.7" y="29">E</text>
<text x="228.9" y="29">F</text>
<text x="265.8" y="29">G</text>
<text x="302.9" y="29">H</text>
<text x="340.2" y="29">J</text>
<text x="377.1" y="29">K</text>
<text x="22.5" y="43.9">0</text>
<text x="398.4" y="43.9">0</text>
<text x="22.5" y="68.3">1</text>
<text x="398.4" y="68.3">1</text>
<text x="22.5" y="92.7">2</text>
<text x="398.4" y="93">2</text>
<text x="22.5" y="117.1">3</text>
<text x="398.4" y="117.1">3</text>
<text x="22.5" y="141.5">4</text>
<text x="398.4" y="141.5">4</text>
<text x="22.5" y="165.9">5</text>
<text x="398.4" y="165.9">5</text>
<text x="22.5" y="190.2">6</text>
<text x="398.4" y="190.2">6</text>
<text x="22.5" y="214.6">7</text>
<text x="398.4" y="214.6">7</text>
<text x="22.5" y="239">8</text>
<text x="398.4" y="239">8</text>
<text x="22.5" y="263.4">9</text>
<text x="398.4" y="263.4">9</text>
<text x="324.7" y="267.8">C:\Users\dgabo\Desktop\Telefonkozpont_javitot.pdsprj</text>
<text x="373" y="268.9">1</text>
<text x="377.6" y="268.9">of</text>
<text x="383.2" y="268.9">1</text>
<text x="359.7" y="272.9">@REV</text>
<text x="43.1" y="278.1">A</text>
<text x="80.2" y="278.1">B</text>
<text x="117.3" y="278.1">C</text>
<text x="154.4" y="278.1">D</text>
<text x="191.5" y="278.1">E</text>
<text x="228.6" y="278.1">F</text>
<text x="265.5" y="278.1">G</text>
<text x="302.7" y="278.1">H</text>
<text x="340" y="278.1">J</text>
<text x="376.9" y="278.1">K</text>
</g>
<g font-size="2.1">
<text x="165.4" y="42.9">12v</text>
<text x="90.7" y="51.6">UF4004</text>
<text x="79.2" y="58.4">RLY-SPCO</text>
<text x="221.3" y="63.2">TEL1</text>
<text x="91.7" y="70.9">60-80V</text>
<text x="160.3" y="68.3">CSENGO VONAL</text>
<text x="271" y="71.9">UF4004</text>
<text x="114.4" y="73.6">1u</text>
<text x="297.3" y="74.6">4k7</text>
<text x="343" y="77.2">4k7</text>
<text x="26.8" y="79.8">230VAC</text>
<text x="30.8" y="83.6">N</text>
<text x="108.5" y="82.1">100n</text>
<text x="228.7" y="81.2">1N4007</text>
<text x="262.1" y="78.7">RLY-SPCO</text>
<text x="290.1" y="81.2">2N2222</text>
<text x="333.2" y="83.8">2N2222</text>
<text x="137.2" y="88.9">400R</text>
<text x="165.4" y="88.6">BESZELO VONAL</text>
<text x="203.3" y="87.3">8k2</text>
<text x="342.7" y="89.2" transform="rotate(-90 342.7 89.2)">8</text>
<text x="30.8" y="91.2">L</text>
<text x="63.6" y="93.9">TRAN-1P2S</text>
<text x="124.5" y="91.4">1N4007</text>
<text x="221.3" y="91.2">TEL2</text>
<text x="376.2" y="94.8">4k7</text>
<text x="28.7" y="100.2">FOLDELES</text>
<text x="156.7" y="97.3">100n</text>
<text x="271" y="97.3">UF4004</text>
<text x="297.3" y="100">4k7</text>
<text x="349.8" y="97.3">74LS32</text>
<text x="81.6" y="107.8">GND</text>
<text x="228.7" y="106.6">1N4007</text>
<text x="262.1" y="104.1">RLY-SPCO</text>
<text x="290.1" y="106.6">2N2222</text>
<text x="150.2" y="110.3">GND</text>
<text x="205.8" y="112.7">8k2</text>
<text x="340.1" y="110.7" transform="rotate(-90 340.1 110.7)">9</text>
<text x="345.2" y="111.9" transform="rotate(-90 345.2 111.9)">10</text>
<text x="79" y="116.6">20V</text>
<text x="102.1" y="119.3">2W01G</text>
<text x="121.2" y="117.6">3300U</text>
<text x="221.3" y="116.6">TEL3</text>
<text x="178.8" y="121" transform="rotate(-90 178.8 121)">+5V</text>
<text x="271" y="122.7">UF4004</text>
<text x="297.3" y="125.4">4k7</text>
<text x="330" y="122.3" transform="rotate(-90 330 122.3)">3</text>
<text x="357.9" y="122.3" transform="rotate(-90 357.9 122.3)">6</text>
<text x="79" y="129.3">15V</text>
<text x="134.7" y="129.1">7805</text>
<text x="262.1" y="129.5">RLY-SPCO</text>
<text x="337.1" y="130.3">74LS32</text>
<text x="365" y="130.3">74LS32</text>
<text x="63.6" y="137.1">TRAN-1P2S</text>
<text x="131.2" y="134.6">1</text>
<text x="136.2" y="135.7">VI</text>
<text x="150.9" y="135.7">VO</text>
<text x="157.8" y="134.6">3</text>
<text x="228.7" y="132">1N4007</text>
<text x="290.1" y="132">2N2222</text>
<text x="145.8" y="141.3" transform="rotate(-90 145.8 141.3)">GND</text>
<text x="203.3" y="138.1">8k2</text>
<text x="221.3" y="142">TEL4</text>
<text x="327.4" y="143.8" transform="rotate(-90 327.4 143.8)">1</text>
<text x="332.5" y="143.8" transform="rotate(-90 332.5 143.8)">2</text>
<text x="355.4" y="143.8" transform="rotate(-90 355.4 143.8)">4</text>
<text x="360.5" y="143.8" transform="rotate(-90 360.5 143.8)">5</text>
<text x="102.1" y="144.7">2W01G</text>
<text x="111" y="145.6">3300U</text>
<text x="144.6" y="146.3" transform="rotate(-90 144.6 146.3)">2</text>
<text x="169.4" y="145.6">10u</text>
<text x="182.1" y="145.6">100n</text>
<text x="271" y="148.1">UF4004</text>
<text x="134.7" y="151.9">7812</text>
<text x="262.1" y="154.9">RLY-SPCO</text>
<text x="297.3" y="150.8">4k7</text>
<text x="89.2" y="156">GND</text>
<text x="114.6" y="156">GND</text>
<text x="131.2" y="157.4">1</text>
<text x="136.2" y="158.6">VI</text>
<text x="142.5" y="156">GND</text>
<text x="150.9" y="158.6">VO</text>
<text x="157.8" y="157.4">3</text>
<text x="162.9" y="158.6">GND</text>
<text x="175.6" y="156">GND</text>
<text x="228.7" y="157.4">1N4007</text>
<text x="290.1" y="157.4">2N2222</text>
<text x="123.7" y="165.9">330n</text>
<text x="145.8" y="164.2" transform="rotate(-90 145.8 164.2)">GND</text>
<text x="169.4" y="165.9">10u</text>
<text x="203.3" y="163.5">8k2</text>
<text x="144.6" y="169.2" transform="rotate(-90 144.6 169.2)">2</text>
<text x="182.1" y="168.4">100n</text>
<text x="117.1" y="178.9">GND</text>
<text x="142.5" y="178.9">GND</text>
<text x="162.9" y="178.9">GND</text>
<text x="175.6" y="178.9">GND</text>
<text x="221.3" y="177.5">RIASZTÓ/SZENZOR</text>
<text x="292.6" y="175.2">12</text>
<text x="315.3" y="177.8">11</text>
<text x="145.1" y="184">+5V +5V</text>
<text x="213.7" y="184">+5V</text>
<text x="241.6" y="183.7">1k</text>
<text x="260.7" y="180.3">9</text>
<text x="272.1" y="180.3">8</text>
<text x="292.6" y="180.3">13</text>
<text x="297.3" y="185.4">74LS32</text>
<text x="264.2" y="186.6">74LS04</text>
<text x="279.7" y="191.3">1k5</text>
<text x="322.8" y="188.8">1k5</text>
<text x="58.7" y="194.1">+5V</text>
<text x="168.1" y="193">14</text>
<text x="174.3" y="194.1">CX</text>
<text x="293.8" y="193">9</text>
<text x="315.3" y="195.5">8</text>
<text x="142.5" y="198.9">1k</text>
<text x="155.2" y="198.9">470k</text>
<text x="166.9" y="201.5">10U</text>
<text x="168.1" y="203.2">15</text>
<text x="259.6" y="198.1">11</text>
<text x="272.1" y="198.1">10</text>
<text x="292.6" y="198.1">10</text>
<text x="297.3" y="203.2">74LS32</text>
<text x="72.8" y="208.2">1</text>
<text x="84.1" y="208.2">2</text>
<text x="88" y="208.2">3</text>
<text x="99.4" y="208.2">4</text>
<text x="169.3" y="208.2">1</text>
<text x="174.3" y="204.3">RX/CX</text>
<text x="174.3" y="209.4">A</text>
<text x="190.4" y="209.4">Q</text>
<text x="195.9" y="208.2">13</text>
<text x="213.1" y="206">LED-BLUE</text>
<text x="264.2" y="204.4">74LS04</text>
<text x="282.2" y="209.1">1k5</text>
<text x="325.4" y="206.5">1k5</text>
<text x="40.9" y="211.6">100k</text>
<text x="63.8" y="211.6">1k</text>
<text x="76.3" y="214.6">74LS14</text>
<text x="91.5" y="214.6">74LS14</text>
<text x="169.3" y="210.8">2</text>
<text x="169.3" y="213.3">3</text>
<text x="174.3" y="211.9">B</text>
<text x="174.3" y="214.5">MR</text>
<text x="190.4" y="214.5">Q</text>
<text x="195.9" y="213.3">4</text>
<text x="259.6" y="215.9">13</text>
<text x="272.1" y="215.9">12</text>
<text x="293.8" y="210.8">4</text>
<text x="293.8" y="215.9">5</text>
<text x="315.3" y="213.3">6</text>
<text x="134.9" y="219.2">1k</text>
<text x="172.8" y="218.4">74LS123</text>
<text x="211.1" y="219.2">1k</text>
<text x="297.3" y="220.9">74LS32</text>
<text x="89" y="224.5">10k</text>
<text x="101.7" y="226">1N4002</text>
<text x="264.2" y="222.2">74LS04</text>
<text x="284.7" y="226.9">1k5</text>
<text x="327.9" y="224.3">1k5</text>
<text x="62.7" y="229.4">2N2222</text>
<text x="72.8" y="228.6">1</text>
<text x="84.1" y="228.6">2</text>
<text x="116" y="231.1">3</text>
<text x="127.3" y="231.1">4</text>
<text x="168.1" y="228.6">14</text>
<text x="169.3" y="231.1">1</text>
<text x="174.3" y="229.7">CKA</text>
<text x="174.3" y="232.2">CKB</text>
<text x="189.3" y="229.7">Q0</text>
<text x="189.3" y="232.2">Q1</text>
<text x="195.9" y="228.6">12</text>
<text x="195.9" y="231.1">9</text>
<text x="195.9" y="233.6">8</text>
<text x="222.6" y="228.6">1</text>
<text x="222.6" y="231.1">2</text>
<text x="222.6" y="233.6">3</text>
<text x="227.6" y="229.7">A</text>
<text x="227.6" y="232.2">B</text>
<text x="237.7" y="229.7">Y0</text>
<text x="237.7" y="232.2">Y1</text>
<text x="244.1" y="228.6">15</text>
<text x="244.1" y="231.1">14</text>
<text x="244.1" y="233.6">13</text>
<text x="260.7" y="233.6">5</text>
<text x="272.1" y="233.6">6</text>
<text x="293.8" y="228.6">1</text>
<text x="293.8" y="233.6">2</text>
<text x="315.3" y="231.1">3</text>
<text x="41.1" y="238.7">50K</text>
<text x="52.6" y="239.6">100n</text>
<text x="76.3" y="234.9">74LS04</text>
<text x="95.8" y="239.6">100U</text>
<text x="119.5" y="237.4">74LS04</text>
<text x="169.3" y="238.7">2</text>
<text x="174.3" y="239.9">R0(1)</text>
<text x="189.3" y="234.8">Q2</text>
<text x="189.3" y="237.3">Q3</text>
<text x="195.9" y="236.2">11</text>
<text x="227.6" y="234.8">C</text>
<text x="237.7" y="234.8">Y2</text>
<text x="237.7" y="237.3">Y3</text>
<text x="237.7" y="239.9">Y4</text>
<text x="244.1" y="236.2">12</text>
<text x="244.1" y="238.7">11</text>
<text x="264.2" y="240">74LS04</text>
<text x="297.3" y="238.7">74LS32</text>
<text x="104.4" y="242.1">4k7</text>
<text x="169.3" y="241.3">3</text>
<text x="169.3" y="243.8">6</text>
<text x="174.3" y="242.4">R0(2)</text>
<text x="174.3" y="244.9">R9(1)</text>
<text x="222.6" y="241.3">6</text>
<text x="222.6" y="243.8">4</text>
<text x="227.6" y="242.4">E1</text>
<text x="227.6" y="244.9">E2</text>
<text x="237.7" y="242.4">Y5</text>
<text x="237.7" y="244.9">Y6</text>
<text x="244.1" y="241.3">10</text>
<text x="244.1" y="243.8">9</text>
<text x="330.5" y="242.1">1k5</text>
<text x="169.3" y="246.3">7</text>
<text x="172.8" y="251.4">74LS90</text>
<text x="174.3" y="247.5">R9(2)</text>
<text x="222.6" y="246.3">5</text>
<text x="226.1" y="251.4">74LS138</text>
<text x="227.6" y="247.5">E3</text>
<text x="237.7" y="247.5">Y7</text>
<text x="244.1" y="246.3">7</text>
<text x="287.3" y="247.2">1k5</text>
<text x="35.9" y="257.6">GND</text>
<text x="46" y="257.6">GND</text>
<text x="58.7" y="257.6">GND</text>
<text x="89.2" y="257.6">GND</text>
<text x="99.4" y="257.6">GND</text>
<text x="129.8" y="257.6">GND</text>
<text x="157.8" y="257.6">GND</text>
<text x="213.7" y="257.6">GND</text>
<text x="308.9" y="256.9">FILE NAME:</text>
<text x="373.2" y="256.4">DATE:</text>
<text x="51.1" y="263.9">teszt gomb szimulációhoz</text>
<text x="104.4" y="258.8">teszt vezetk szimulaciohoz</text>
<text x="308.7" y="262.4">DESIGN TITLE:</text>
<text x="308.7" y="267.7">PATH:</text>
<text x="373.4" y="265.8">PAGE:</text>
<text x="308.9" y="272.7">BY:</text>
<text x="314.5" y="272.7">@AUTHOR</text>
<text x="354.7" y="272.8">REV:</text>
<text x="373.3" y="272.8">TIME:</text>
<text x="382.2" y="272.8">14:52:42</text>
</g>
</svg>
